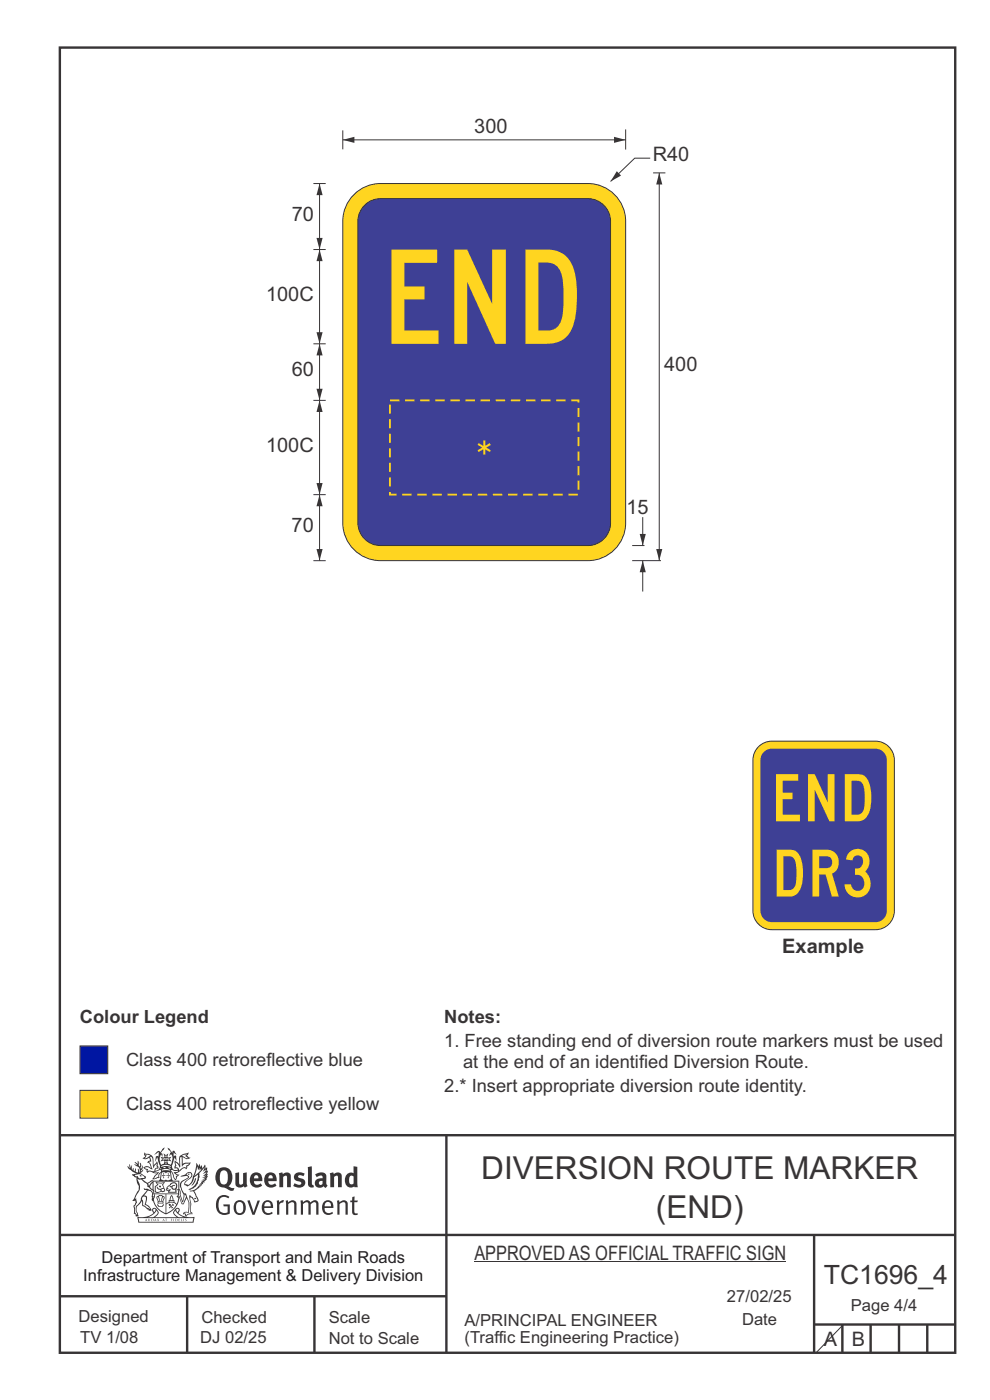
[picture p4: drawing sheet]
<svg xmlns="http://www.w3.org/2000/svg" width="210mm" height="297mm" viewBox="0 0 210 297" stroke-linecap="round" stroke-linejoin="round" font-family="sans-serif">
<path d="M12.7 10.1h189.9v276.9h-189.9z" fill="none" stroke="#373435" stroke-width=".51"/>
<path d="M75.1 41.3a8 8 0 0 1 5.6-2.4h44a8 8 0 0 1 8 8v64a8 8 0 0 1-8 8h-44a8 8 0 0 1-8-8v-64a8 8 0 0 1 2.4-5.6z" fill-rule="evenodd" fill="#ffd520" stroke="#373435" stroke-width=".21"/>
<path d="M77.6 43.3a4.8 4.8 0 0 1 3.1-1.2h44a4.8 4.8 0 0 1 4.8 4.8v64a4.8 4.8 0 0 1-4.8 4.8h-44a4.8 4.8 0 0 1-4.8-4.8v-64a4.8 4.8 0 0 1 1.7-3.6z" fill-rule="evenodd" fill="#3e4095" stroke="#373435" stroke-width=".21"/>
<path d="M138.5 36.7h2.6M139.8 36.7v82.2" fill="none" stroke="#373435" stroke-width=".21"/>
<g fill="#373435">
<path d="M139.8 36.7l.7 2.4h-1.3z"/>
<path d="M139.2 116.5h1.3l-.7 2.4z"/>
</g>
<path d="M72.7 29.7h60M132.7 27.5v4.2" fill="none" stroke="#373435" stroke-width=".21"/>
<g fill="#373435">
<path d="M72.7 29.7l2.5-.7v1.3z"/>
<path d="M130.3 29l2.4 .7-2.4 .6z"/>
</g>
<path d="M134.1 115.7h2.6M136.3 109.7v6" fill="none" stroke="#373435" stroke-width=".21"/>
<path d="M135.7 113.3h1.3l-.7 2.4z" fill="#373435"/>
<path d="M137.9 33.6h-3.3l-5.1 4.9" fill="none" stroke="#373435" stroke-width=".21"/>
<path d="M130.8 36.3l.9 1-2.2 1.2z" fill="#373435"/>
<path d="M72.7 27.7v4M134.1 118.9h6.1" fill="none" stroke="#373435" stroke-width=".21"/>
<path d="M82.7 84.9h40v20h-40z" fill="none" stroke="#ffd525" stroke-width=".39" stroke-dasharray="2 1.2" stroke-linecap="butt"/>
<path d="M101.5 94l1 .6v-1.2h.5l-.1 1.2 1-.6 .2 .4-.9 .6 .9 .5-.2 .4-.9-.6v1.1h-.5v-1.1l-1 .6-.2-.4 1-.5-1-.6z" fill-rule="evenodd" fill="#ffd525"/>
<path d="M136.3 118.9v6.6" fill="none" stroke="#373435" stroke-width=".21"/>
<path d="M136.3 118.9l.7 2.5h-1.3z" fill="#373435"/>
<path d="M66.5 118.9h2.6M67.8 104.9v14" fill="none" stroke="#373435" stroke-width=".21"/>
<g fill="#373435">
<path d="M67.8 104.9l.6 2.5h-1.3z"/>
<path d="M67.1 116.5h1.3l-.6 2.4z"/>
</g>
<path d="M67.8 84.9v20M66.5 104.9h2.6" fill="none" stroke="#373435" stroke-width=".21"/>
<g fill="#373435">
<path d="M67.8 84.9l.6 2.5h-1.3z"/>
<path d="M67.1 102.5h1.3l-.6 2.4z"/>
</g>
<path d="M67.8 72.9v12M66.5 84.9h2.6" fill="none" stroke="#373435" stroke-width=".21"/>
<g fill="#373435">
<path d="M67.8 72.9l.6 2.5h-1.3z"/>
<path d="M67.1 82.5h1.3l-.6 2.4z"/>
</g>
<path d="M66.5 38.9h2.6M66.5 52.9h2.6M67.8 52.9v20M66.5 72.9h2.6" fill="none" stroke="#373435" stroke-width=".21"/>
<g fill="#373435">
<path d="M67.1 70.5h1.3l-.6 2.4z"/>
<path d="M67.8 52.9l.6 2.5h-1.3z"/>
</g>
<path d="M67.8 38.9v14" fill="none" stroke="#373435" stroke-width=".21"/>
<g fill="#373435">
<path d="M67.8 38.9l.6 2.5h-1.3z"/>
<path d="M67.1 50.5h1.3l-.6 2.4z"/>
</g>
<path d="M160.9 158.4a4 4 0 0 1 2.8-1.2h22a4 4 0 0 1 4 4v32a4 4 0 0 1-4 4h-22a4 4 0 0 1-4-4v-32a4 4 0 0 1 1.2-2.8z" fill-rule="evenodd" fill="#ffd520" stroke="#373435" stroke-width=".21"/>
<path d="M162.2 159.4l1-.5 .5-.1h22a2.41 2.41 0 0 1 2.4 2.4v32a2.41 2.41 0 0 1-2.4 2.4h-22a2.41 2.41 0 0 1-2.4-2.4v-32a2.4 2.4 0 0 1 .9-1.8z" fill-rule="evenodd" fill="#3e4095"/>
<path d="M12.7 240.8h189.8M94.7 240.8v46.2M12.7 262h190M12.7 275h82M39.7 275v12M66.7 275v12M172.7 262v25M172.7 281h30M178.7 281v6M184.7 281v6M190.7 281v6M196.7 281v6" fill="none" stroke="#373435" stroke-width=".51"/>
<g fill="#373435">
<path d="M47 248.4a2.55 2.55 0 0 0 0 2.7l.3 .2a.81 .81 0 0 0 1-1v-.5a1.04 1.04 0 0 0-1.1-1.5zM46.3 248.1a1.82 1.82 0 0 1 2.1-.2 1.82 1.82 0 0 1 .9 1.8 2.29 2.29 0 0 1-.8 2l.7 .3h.5l-.2 .6a2.87 2.87 0 0 1-2-.7 2.12 2.12 0 0 1-1.7-3.1z" fill-rule="evenodd"/>
<path d="M49.9 248.9l.8-.2v2a.46 .46 0 0 0 .3 .6 .46 .46 0 0 0 .6-.3v-2.1l.7-.2v2.4l.2 .5-.5 .3-.3-.3a1.02 1.02 0 0 1-1.2 .3 1.02 1.02 0 0 1-.6-1.1z" fill-rule="evenodd"/>
<path d="M54 249.5l-.1 .5h.9a.49 .49 0 0 0-.2-.6 .49 .49 0 0 0-.6 .1zM53.4 249.1a1.34 1.34 0 0 1 1.6-.2 1.34 1.34 0 0 1 .6 1.5v.2h-1.7a.77 .77 0 0 0 .5 .8 .77 .77 0 0 0 .9-.4l.3 .5a1.59 1.59 0 0 1-2 .2 1.59 1.59 0 0 1-.5-2.1z" fill-rule="evenodd"/>
<path d="M57 249.5l-.1 .5h1a.49 .49 0 0 0-.2-.6 .49 .49 0 0 0-.7 .1zM56.4 249.1a1.34 1.34 0 0 1 1.6-.2 1.34 1.34 0 0 1 .7 1.5v.2h-1.8a.77 .77 0 0 0 .5 .8 .77 .77 0 0 0 .9-.4l.4 .5a1.59 1.59 0 0 1-2.1 .2 1.59 1.59 0 0 1-.5-2.1z" fill-rule="evenodd"/>
<path d="M59.2 248.9l.7-.2 .1 .4a.95 .95 0 0 1 1-.3 .95 .95 0 0 1 .7 .8v2.3h-.8v-2.3a.46 .46 0 0 0-.8 .1v2.2h-.8z" fill-rule="evenodd"/>
<path d="M62.6 249.1a1.75 1.75 0 0 1 2-.1l-.2 .5-.6-.2a.43 .43 0 0 0-.6 .3l.4 .3a1.04 1.04 0 0 1 1.2 1.1 1.04 1.04 0 0 1-1.4 1l-1.2-.4 .3-.6 1 .4 .4-.4a.88 .88 0 0 0-1-.5l-.4-.2-.1-.4z" fill-rule="evenodd"/>
<path d="M65.3 247.6l.8-.2 .1 3.8 .3 .2 .1 .4a.88 .88 0 0 1-1 0 .88 .88 0 0 1-.3-1z" fill-rule="evenodd"/>
<path d="M67.8 250.6a.43 .43 0 0 0-.1 .7 .43 .43 0 0 0 .7-.1v-.7zM66.8 249.1a1.7 1.7 0 0 1 2.4 .1v1.9l.3 .4-.4 .5-.5-.4a1.03 1.03 0 0 1-1.7-.1 1.03 1.03 0 0 1 .8-1.5h.7v-.4a.8 .8 0 0 0-1.2 .1z" fill-rule="evenodd"/>
<path d="M70 248.9l.7-.2 .1 .4a.95 .95 0 0 1 1-.3 .95 .95 0 0 1 .7 .8v2.3h-.8v-2.3a.46 .46 0 0 0-.8 .1v2.2h-.8z" fill-rule="evenodd"/>
<path d="M74.3 249.5a1.48 1.48 0 0 0 0 1.7h.5l.2-.1v-1.5l-.3-.2zM75 247.4l.8 .1 .1 4.4h-.7l-.1-.2a1.26 1.26 0 0 1-1.4 0 1.26 1.26 0 0 1-.5-1.3 1.29 1.29 0 0 1 .4-1.4 1.29 1.29 0 0 1 1.4-.1z" fill-rule="evenodd"/>
<path d="M46.4 253.9a1.72 1.72 0 0 1 2.3 0l-.3 .3a1.24 1.24 0 0 0-1.4-.2 1.24 1.24 0 0 0-.6 1.4 1.49 1.49 0 0 0 1.2 1.9l.7-.1v-1.3h-.8l-.1-.4h1.3v1.9a1.93 1.93 0 0 1-2.2 0 1.93 1.93 0 0 1-.7-2.2l.2-.8z" fill-rule="evenodd"/>
<path d="M50.4 255.1a1.65 1.65 0 0 0 .2 2.2 .99 .99 0 0 0 1-1.4 .78 .78 0 0 0-.4-.8 .78 .78 0 0 0-.8 0zM50 254.9a1.33 1.33 0 0 1 1.6-.1 1.33 1.33 0 0 1 .5 1.4 1.31 1.31 0 0 1-1.3 1.6 1.31 1.31 0 0 1-1.2-1.6v-.6z" fill-rule="evenodd"/>
<path d="M52.5 254.7l.4-.1 .9 2.6 .8-2.5h.5l-1.1 3h-.5z" fill-rule="evenodd"/>
<path d="M56.3 255.2l-.2 .7h1.3a.7 .7 0 0 0-.3-.8 .7 .7 0 0 0-.8 .1zM55.9 255a1.22 1.22 0 0 1 1.5-.2 1.22 1.22 0 0 1 .5 1.5h-1.8a.93 .93 0 0 0 .5 1 .93 .93 0 0 0 1.1-.2l.2 .3a1.43 1.43 0 0 1-1.8 .1 1.43 1.43 0 0 1-.6-1.7z" fill-rule="evenodd"/>
<path d="M58.7 254.7l.4-.1 .1 .5 .4-.4 .6-.1-.2 .5a.66 .66 0 0 0-.8 .7v1.9h-.4z" fill-rule="evenodd"/>
<path d="M60.6 254.7l.4-.1 .1 .5a.94 .94 0 0 1 1-.5 .94 .94 0 0 1 .8 .8v2.3h-.5l-.1-2.5a.81 .81 0 0 0-1.2 .3v2.2h-.4z" fill-rule="evenodd"/>
<path d="M63.7 254.7l.5-.1 .1 .5 .4-.3a.78 .78 0 0 1 1.1 .3 .9 .9 0 0 1 1-.5 .9 .9 0 0 1 .8 .8v2.3h-.5l-.1-2.5a.67 .67 0 0 0-1.1 .3v2.2h-.5v-2.4l-.4-.3-.7 .4v2.3h-.5z" fill-rule="evenodd"/>
<path d="M69 255.2l-.1 .7h1.3a.7 .7 0 0 0-.3-.8 .7 .7 0 0 0-.9 .1zM68.7 255a1.22 1.22 0 0 1 1.5-.2 1.22 1.22 0 0 1 .5 1.5h-1.8a.93 .93 0 0 0 .4 1 .93 .93 0 0 0 1.2-.2l.1 .3a1.44 1.44 0 0 1-1.7 .1 1.44 1.44 0 0 1-.6-1.7z" fill-rule="evenodd"/>
<path d="M71.4 254.7l.5-.1 .1 .5a.94 .94 0 0 1 1-.5 .94 .94 0 0 1 .8 .8v2.3h-.5l-.1-2.5a.81 .81 0 0 0-1.2 .3v2.2h-.4z" fill-rule="evenodd"/>
<path d="M74.7 253.9l.5-.1v.9h.7l-.1 .3h-.6v2.2l.1 .2h.5l.1 .3a.75 .75 0 0 1-1.2-.6v-2.1h-.4v-.3h.4z" fill-rule="evenodd"/>
<path d="M30.8 244.9l1.1 .3-.9 .5h-.4l.6-.5zM31.8 245.4h.2a2.44 2.44 0 0 1 .4 1.9l.1 .5 .7-1-.1 .6 .3 .3a.57 .57 0 0 0-.6 .7l-1-.1-.5 .2 .2-.5-.8-.3 .7-.1 .9 .5 .1-.1-.6-1.3-.2-.2h.5zM30.7 244.4l-.1 .5 .2 .4-.6 .4a1.04 1.04 0 0 0 1.4-.1l.2 .6-.3 .1-.2 .4a.94 .94 0 0 1 .8 1.1l-.2-.1a1.16 1.16 0 0 0-1.5-.1l.3 .4 .4 .2 .1 .5 .2 .1 .1-.2a.94 .94 0 0 1 1.1 .2l.8 .1-1.2 1.2a1.13 1.13 0 0 0 1.2-.2l.4-.1-.1-.4 .5-.8a.83 .83 0 0 0-.6 1.1l-.3-.1-.7 .4 1.1-1.4-.5 .1-.5-.1 1.3-.5-.1-.1-.9 .4v-.3l.2-.2 .3 .1 .1-.3-.2-.4v-.6l-.1-.4-.7 1v-.7a1.42 1.42 0 0 0-1.6-1.8z" fill-rule="evenodd"/>
<path d="M38.5 245.2l.5-.2 .7-.1-.6 .3 .8 .5h-.3zM38.3 245.5l.2-.1 .1 2a1.69 1.69 0 0 1 1.6-.6l-.8 .5 .1 .5a1.1 1.1 0 0 0-1.5 .6l-.1-.5-.2-.2h-.5l.3-.4-.3-.7a1.42 1.42 0 0 1 .8 1.1l.2-.1zM37.1 246.2l.1 1-.2 .3 .1 .4h.5l.1 .2a.96 .96 0 0 1-1.1-.1l-.1 .1a1.06 1.06 0 0 0 1.3 .2v.1a.72 .72 0 0 1-1 .2l.3 .5 .6 .2-.4 .2-.1 .6-.2-.3-.4-1.1-.4-.4 .4 .9a1.54 1.54 0 0 0 .7 1.2l.2-.3a.58 .58 0 0 1 .4-.8l.2-.1h-.3l-.5-.3 .9-.5a.93 .93 0 0 1 1.2-.5v.2l.2-.2 .1-.5a.99 .99 0 0 0 .7-.8l-1.3 .1-.3 .2-.1-1.4 .9 .4 .9-.3h-.4l-.5-.4 .4-.7-.6 .2a1.46 1.46 0 0 0-1.4 2.1v.4l-.2-.4z" fill-rule="evenodd"/>
<path d="M35.6 248.9l.2 .1-.1 .3 .4 .1h-.4v.6l-.1-.6h-.3l.3-.1z" fill-rule="evenodd"/>
<path d="M34.6 248.9l.2 .1v.3l.3 .1h-.3l-.1 .6v-.6h-.4l.4-.1z" fill-rule="evenodd"/>
<path d="M34.3 248.8a.57 .57 0 0 1 .9 .2 .57 .57 0 0 1 .9-.2l.2 1.4h-.2a.57 .57 0 0 1-.9 0 .69 .69 0 0 1-1.1 0zM34.2 248.1l-.3 2.1-.2 .4h3l-.2-.4-.3-2.1h-.2v.2l-.8-.1-.8 .1v-.2z" fill-rule="evenodd"/>
<path d="M34.2 252.4a.3 .3 0 0 0 .6 0 .3 .3 0 0 0-.6 0zM33.3 250.9l.3 .3-.3 .4a.79 .79 0 0 0 0 1.3l.8-.2-.1-.3a.55 .55 0 0 1-.7-.6l.1-.1 .2 .3 .3 .2 .8-.2-.4-.7 .4-.4-.7 .2zM33 250.7l1.1 .2 .9-.2-.4 .6 .4 1.2a.56 .56 0 0 1-.8 .3l-.2 .1a.73 .73 0 0 1-.9 .1 .73 .73 0 0 1-.3-1v-.4l.6-.4z" fill-rule="evenodd"/>
<path d="M35.6 251.8l.7-.4a.58 .58 0 0 1 1-.1 .58 .58 0 0 1-.4 .9l-.3-.3a.43 .43 0 0 1 .6-.4 .57 .57 0 0 0-.8 .2l-.2-.1-.3 .1 .4 .2a.55 .55 0 0 0 .9 .4v.5h-1.3l.3-.4-.1-.1-.6 .1 .2-.3-.2-.1zM35.4 251.8l-.1 .2a.39 .39 0 0 0 .2 .6h.3l-.2 .4h1.9l-.1-.8a.86 .86 0 0 0-.1-1.3 .86 .86 0 0 0-1.3 .4z" fill-rule="evenodd"/>
<path d="M36 254.8h.8v.2h-.8zM36.4 253.8l.2 .8h-.4zM36.4 253.5l-.3 .5-.1 .6h-.2v.4l-.7 .4 .2 .1a1.48 1.48 0 0 1 2.1 .2l.2-.1-.6-.5v-.5h-.2l-.1-.6z" fill-rule="evenodd"/>
<path d="M35.8 255.4l.4 .1 .1 .3 .3-.2-.2-.2a.38 .38 0 0 1 .5 .5l-.2-.2-.3 .2 .3 .2-.3 .3-.1-.4-.4 .4-.1-.2 .4-.3-.1-.1-.2 .1z" fill-rule="evenodd"/>
<path d="M34.5 254h.2v.2l-.2 .6h-.2zM33.6 255.3h.9v.2a.55 .55 0 0 1-.8 .4v-.2l-.2-.1zM33.4 254h.2l.2 .8h-.2zM33.6 255l.8-.1 .1 .2h-.8zM33.8 253.7h.5l-.2 1.1h-.1zM33.3 253.8l-.1 .3 .3 1.1a.48 .48 0 0 0-.1 .6 .48 .48 0 0 0 .5 .2h.5a.49 .49 0 0 0 .2-.8l.3-1.1-.1-.3a1.42 1.42 0 0 0-1.5 0z" fill-rule="evenodd"/>
<path d="M33.7 251.5l.4 .1 .1 .3h-.3z" fill-rule="evenodd"/>
<path d="M41.3 250.1l.3-.2-.2 .8-.6 .8h-.2l.5-.7z" fill-rule="evenodd"/>
<path d="M39.7 249l.3-.2 .5 .2a.88 .88 0 0 1-.6 1.1 1.22 1.22 0 0 0-.8 1.3l.5 .2a.72 .72 0 0 0 .9-.4l.5-.8 .2-.6 .8-.6v.2a2.85 2.85 0 0 1-2 2.9l.1 .1a2.13 2.13 0 0 0 1.9-1.5v-.3a2.01 2.01 0 0 0 .3-1.7l1.1-1.3-.4 1 .7-.5-.7 1 .8-.4-.8 .8 .7-.2-.9 .6 .8-.1-.8 .4h.7l-.8 .3 .3 .2h-.4l.2 .3h-.4l.2 .3h-.4l.1 .2h-.1a2.16 2.16 0 0 1-2 1.1l.1 .2 .4-.1a.76 .76 0 0 1 .7 .8l.5 1.2-.6 .2a1.45 1.45 0 0 0-1.1-1.3l.2 1.8-.1 1.8 .4 .3a1.07 1.07 0 0 0-1.2 .4v-.3l-.5-.2a.87 .87 0 0 1 1.1-.1v-.7a4.4 4.4 0 0 0-.6-3.1l-.1-.3h-.2a2.16 2.16 0 0 1-.7-2.2l.3-.4 1.2-.7a.55 .55 0 0 0-.4-.8zM37.8 252.4a.76 .76 0 0 1 .3 1.1l.6 1.6 .4-1.7 .2 .1a.61 .61 0 0 1-.1 .9l-.3 .8-.2 .1-.7-1.6-.3 .1a1.18 1.18 0 0 0 .1-1.4zM41.8 247.5l.2 .7 .3-.5v.6l.4-.5a1.9 1.9 0 0 1-1.2 1.4l-.3 .3zM38.2 249.6l1.4-.2 .2 .2v.3l-.5 .2a1.26 1.26 0 0 0-.9 1.9l.2 .7a1.84 1.84 0 0 1 .1 2.1l-.4-1.4a.96 .96 0 0 0-.4-1.2l-.4 .2a.78 .78 0 0 1 0 1.3l.1 .3h.4l.4 1.1a.38 .38 0 0 0 .2 .4 .38 .38 0 0 0 .4-.1l.6-1.2a2.94 2.94 0 0 1 .4 2.5l-.1 .4h-.8l-.3 .4v.2l.4-.1 .1 .4 .2 .1a1.02 1.02 0 0 1 1.3-.5v-.4l-.3-.1 .1-1.8-.3-1.3h.1a1.14 1.14 0 0 1 .8 1 .63 .63 0 0 0 .8-.2 .63 .63 0 0 0-.2-.9l-.6-1.2 .9-.6 .2-.4h.3l-.1-.2h.4l-.1-.3h.3l-.1-.3 .5-.1-.2-.2 .6-.4v-.2h-.2l.4-.5h-.3l.3-.5-.4 .1 .4-.5v-.3l-.3 .2 .2-.7-.1-.2-.4 .3v-.8l-.6 .8-.2-.8-.2 .5-.3-.7-.1 .6-.5-.8-.1 1.4-.6 1.8a1.81 1.81 0 0 1-1 1.5l-.6-.2a1.75 1.75 0 0 1 1.1-1.2 .75 .75 0 0 0 .1-1.3 .75 .75 0 0 0-1.2 .4z" fill-rule="evenodd"/>
<path d="M41.2 254.1h.3l.2 .2-.4 .1z" fill-rule="evenodd"/>
<path d="M29.4 258.4h11.6l-.1 .8h-11.4zM31.3 258.2l.5-.1a2.48 2.48 0 0 0 1.4-1.3l.3 .5-.5 .6-.5 .3zM32.5 256.6l.3-.2 .2 .1-.3 .7zM37.2 256.8a2.65 2.65 0 0 0 1.8 1.4h-1.1l-.5-.3-.5-.6zM37.4 256.5l.2-.1 .3 .2-.3 .6zM29.2 258.2l.1 1.2h11.8l.2-1.1-.2-.1a4.1 4.1 0 0 1-3.3-.9l.3-.4-.1-.6a1.06 1.06 0 0 0-1.3 1l.2 .4 .6 .5h-4.7l.3-.1a.84 .84 0 0 0 .6-.8 .84 .84 0 0 0-.5-.8l-.3-.2h-.5l-.1 .6 .3 .4a4.2 4.2 0 0 1-3.4 .9z" fill-rule="evenodd"/>
<path d="M31 258.7l.1 .2h-.2zM31 258.5l-.3 .6 .4-.2 .2 .2z" fill-rule="evenodd"/>
<path d="M31.3 258.6h.3v.4a.25 .25 0 0 0 .2-.1 .25 .25 0 0 0-.1-.3h.1a.29 .29 0 0 1 0 .4 .29 .29 0 0 1-.4 0 .29 .29 0 0 1 0-.4z" fill-rule="evenodd"/>
<path d="M32.2 258.6a.22 .22 0 0 1 .3 .2 .22 .22 0 0 1-.3 .2zM32 258.6l.1 .4a.33 .33 0 0 0 .4 0 .33 .33 0 0 0 0-.4 .33 .33 0 0 0-.5 0z" fill-rule="evenodd"/>
<path d="M32.9 258.7l.1 .2h-.2zM32.9 258.5l-.2 .6 .3-.2 .2 .2z" fill-rule="evenodd"/>
<path d="M33.3 258.6h.2l.1 .1 .2-.1-.2 .2 .2 .3-.3-.3-.1 .3h-.1l.2-.3z" fill-rule="evenodd"/>
<path d="M34.7 258.7l.1 .2h-.2zM34.7 258.5l-.3 .6 .4-.2 .2 .2z" fill-rule="evenodd"/>
<path d="M35 258.5h.5l-.2 .1v.5h-.2l.1-.5z" fill-rule="evenodd"/>
<path d="M36.2 258.6l.3-.1-.1 .1v.2h.1h-.1v.3h-.2z" fill-rule="evenodd"/>
<path d="M36.7 258.6h.2v.5h-.2z" fill-rule="evenodd"/>
<path d="M37.3 258.6a.22 .22 0 0 1 .3 .2 .22 .22 0 0 1-.3 .2zM37.1 258.6v.4a.33 .33 0 0 0 .5 0 .33 .33 0 0 0 0-.4 .33 .33 0 0 0-.5 0z" fill-rule="evenodd"/>
<path d="M37.8 258.6l.4-.1-.2 .1v.2h.1h-.1v.2l.2 .1h-.4z" fill-rule="evenodd"/>
<path d="M38.4 258.6h.2l-.1 .4 .2 .1h-.3z" fill-rule="evenodd"/>
<path d="M38.9 258.6h.2v.5h-.2z" fill-rule="evenodd"/>
<path d="M39.3 258.6h.2h-.1l.2 .3-.2 .2-.1-.1v-.1l.2 .1z" fill-rule="evenodd"/>
<path d="M34.2 247.4a1.51 1.51 0 0 1 2 .2 2.67 2.67 0 0 0-2.1 0zM35.7 247.6l.4 .1 .1 .3-.4-.1zM34.6 247.6h.5l.1 .2h-.4zM34 247.8l.3 .2h-.3zM34.9 246.9l.3-.2 .3 .2zM34.9 245.6l.2 .1v.3h-.2zM35 245.1l.2 .2 .2-.2-.1 .3h-.2zM35.1 246.3h.2l.1 .4-.2-.2-.2 .2zM35.3 245.7l.2-.1v.4h-.2zM34.4 245.7h.3l.1 .3-.4 .1 .2-.2zM35.7 245.7h.3l-.2 .2 .2 .2-.4-.1zM32.7 244.9l1-.5-.1 1-.2-.2-.3 .2-.3 1.1 .5-1 .3 .9a1.84 1.84 0 0 1 .2 1.7l.4 .1a2.48 2.48 0 0 1 2.2 0l.2-.2-.2-.7 .7-1.8 .4 .7-.2-1-.2-.1-.2 .3v-.9l.6 .4-.6-.8-.3 .1-.1 .4-.5-.9-.5-.3 .2 .5 .6 .5-.5 .8 .4-.4a2.06 2.06 0 0 1 0 2.3l-.5-.2-.2-.6 .1-.1 .8 .2-.4-.5 .4-.5-.7 .2-.2-.2 .2-.7-.5 .4-.5-.4 .2 .7-.2 .2-.7-.2 .4 .5-.4 .5 .8-.2 .1 .1-.2 .6-.5 .2a2.02 2.02 0 0 1 0-2.2l.3 .5-.1-.7-.3-.1 .8-1.2-.4 .3-.5 .8-.2-.3a.8 .8 0 0 0-.8 .5z" fill-rule="evenodd"/>
<path d="M29.2 250.1l.3 .1a.61 .61 0 0 1 .8 .4l.3 .2a.8 .8 0 0 1 .6 1l.4 .1 .5 .5a1 1 0 0 1 .5 1.1l-.1 .7v-.5h-.1a.96 .96 0 0 0-.8-1.3l-.2-.2h-.7l-.1-.1-.1 .1 .1 .3h.6l-1.2 1.3-.2 1-.4 .6a1.33 1.33 0 0 0-.5 1.8l.2 .5a1.26 1.26 0 0 1-.5-1.5l-.1-.3a1.56 1.56 0 0 0 .4-1.7l-.3 .2 .2-.5a3.2 3.2 0 0 0 .7-3zM30.4 253.9h.4a2.06 2.06 0 0 1-.1 1.6l.7 .5 .4 .4-.6-.1-.8-.6-.1-.9a.51 .51 0 0 1 .1-.9zM28.6 249.3a1.52 1.52 0 0 1 2.1 .5l-1.1 .2-.2-.1-.1-.4h-.5zM27.5 247v.8l-.3-.4h-.1a3.1 3.1 0 0 0 1.9 1.6l-1 .1 .5 .6 .5 .1 .1 1.1a1.84 1.84 0 0 1-.3 2.5l-.4 .9-.3 .4 .2 .1 .4-.1 .1 .4-.2 .5-.3 .2 .1 1.7h.2l.3 .5 .1 .1 .4-.1-.1-.5a1.3 1.3 0 0 1-.1-1.7l.9-1 .1 1.1 .6 .2 .5 .5 .1-.1 .2 .3h.5a1.85 1.85 0 0 0-1.2-1.4l.1-.3a1.39 1.39 0 0 0 0-1.4l-.5-.1 .5-.5a.66 .66 0 0 1 .9-.4 .66 .66 0 0 1 .3 .9l-.1 .4 .2-.1v.2l-.1 .3 .2 .5 .1-.3a2.24 2.24 0 0 0 .1-2.2 .73 .73 0 0 1-.7-.7 .73 .73 0 0 1 .6-.7v-.2a.94 .94 0 0 0-.9 .8 .48 .48 0 0 1-.1-.6 .48 .48 0 0 1 .5-.2l.5-.3a.51 .51 0 0 0-.8 .2l-.5 .2-1-.8h.6l.2-.5-1.2-.7 .5-.5v-.3l-.5 .4 .1-.2a.69 .69 0 0 0 .2-1v.4l-.2 .3v-1.1l-.3-.2 .1 .6-.1 .2-.4-1.3v.7l-.6-.4 .5 .7-.6-.2 .3 .3a1 1 0 0 1 .7 1.4l-.2-.8v.9l-.5-.2v-.8l-.2 .7-.2-.1-.1-.6-.2 .4-.2-.2 .1-.7-.2 .5z" fill-rule="evenodd"/>
<path d="M29.6 249.4l.2-.1 .3 .2z" fill-rule="evenodd"/>
<path d="M32.4 250.5h5.6v2l-.2-.1v-1.7h-5.2v2.5h5.2v-.8l.1 .2-.1 1.1v-.3h-2.5v4a4.1 4.1 0 0 0 2.6-3.6l.1-.1a4 4 0 0 1-2.8 3.9 4.2 4.2 0 0 1-2.8-4.7l.1 1.2 .1-.1a3.8 3.8 0 0 0 2.5 3.4v-4h-2.5l-.2-.9z" fill-rule="evenodd"/>
<circle cx="40" cy="249.1" r=".17"/>
</g>
<path d="M100.6 267.7h66.2M178.7 281.2l-5.6 5.8" fill="none" stroke="#373435" stroke-width=".21"/>
<path d="M17 221.9h5.9v5.9h-5.9z" fill-rule="evenodd" fill="#0016a2" stroke="#373435" stroke-width=".21"/>
<path d="M17 231.3h5.9v5.9h-5.9z" fill-rule="evenodd" fill="#ffd222" stroke="#373435" stroke-width=".21"/>
<text font-size="20" fill="#ffd520" x="83" y="72.9">END</text>
<text font-size="13.9" fill="#ffd520" x="163.5" y="174.2">END</text>
<text font-size="13.8" fill="#ffd520" x="163.7" y="190.2">DR3</text>
<g font-size="6.7" fill="#373435">
<text x="102.1" y="250.2">DIVERSION ROUTE MARKER</text>
<text x="139.1" y="258.5">(END)</text>
</g>
<text font-size="5.6" fill="#373435" x="174.7" y="272.4">TC1696_4</text>
<g font-size="4.2" fill="#373435">
<text x="100.6" y="28.3">300</text>
<text x="138.4" y="34.1">R40</text>
<text x="61.9" y="46.8">70</text>
<text x="56.4" y="63.8">100C</text>
<text x="61.9" y="79.8">60</text>
<text x="140.9" y="78.7">400</text>
<text x="56.4" y="95.8">100C</text>
<text x="61.9" y="112.8">70</text>
<text x="132.9" y="109">15</text>
<text x="165.9" y="202.2">Example</text>
<text x="100.6" y="267.2">APPROVED AS OFFICIAL TRAFFIC SIGN</text>
<text x="174.7" y="285.4">A</text>
<text x="180.7" y="285.4">B</text>
</g>
<g font-size="3.9" fill="#373435">
<text x="16.9" y="217">Colour Legend</text>
<text x="94.2" y="217">Notes:</text>
<text x="26.8" y="226.1">Class 400 retroreflective blue</text>
<text x="94.2" y="222.2">1. Free standing end of diversion route markers must be used</text>
<text x="98.2" y="226.5">at the end of an identified Diversion Route.</text>
<text x="94.2" y="231.7">2.* Insert appropriate diversion route identity.</text>
<text x="26.8" y="235.5">Class 400 retroreflective yellow</text>
</g>
<g font-size="3.5" fill="#201e1e">
<text x="21.6" y="267.9">Department of Transport and Main Roads</text>
<text x="17.7" y="271.8">Infrastructure Management &amp; Delivery Division</text>
</g>
<g font-size="3.5" fill="#373435">
<text x="16.7" y="280.4">Designed</text>
<text x="42.7" y="280.6">Checked</text>
<text x="69.7" y="280.6">Scale</text>
<text x="98.5" y="281.3">A/PRINCIPAL ENGINEER</text>
<text x="154.2" y="276.2">27/02/25</text>
<text x="157.4" y="281.2">Date</text>
<text x="180.5" y="278.1">Page 4/4</text>
<text x="17" y="284.8">TV 1/08</text>
<text x="42.5" y="284.8">DJ 02/25</text>
<text x="69.7" y="285.2">Not to Scale</text>
<text x="98.5" y="284.8">(Traffic Engineering Practice)</text>
</g>
</svg>
